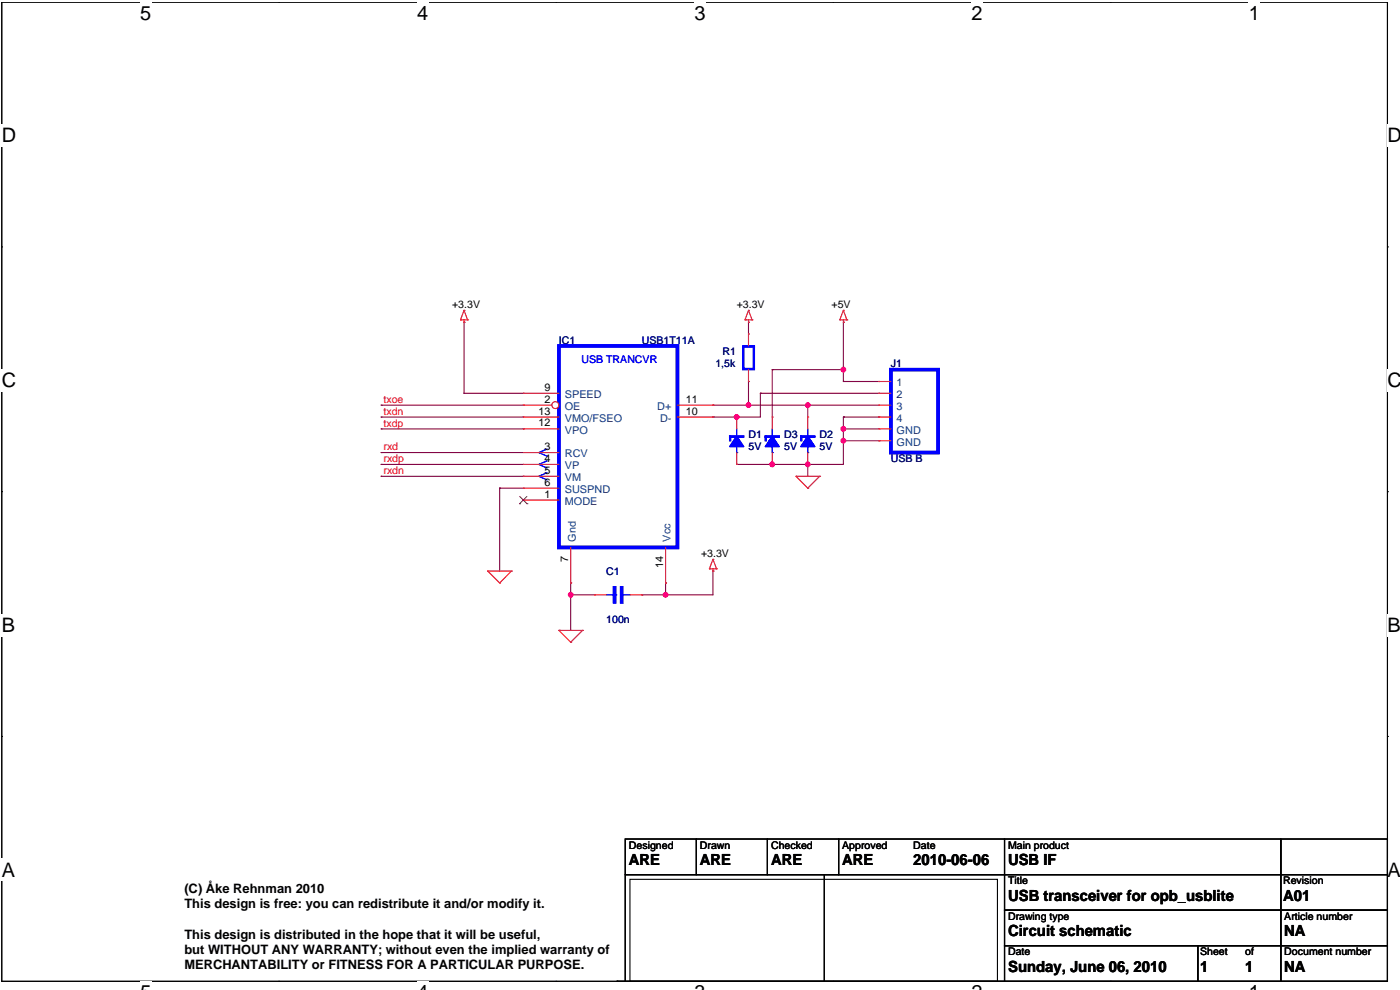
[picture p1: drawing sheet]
<svg xmlns="http://www.w3.org/2000/svg" width="297mm" height="210mm" viewBox="0 0 297 210" stroke-linecap="round" stroke-linejoin="round" font-family="sans-serif">
<path d="M.4 .4h293.9v207.8h-293.9z" fill="none" stroke="#000" stroke-width=".23"/>
<g fill="#fff">
<path d="M29.8 .4h2.3v4.8h-2.3z"/>
<path d="M29.8 208.2h2.3v1.8h-2.3z"/>
</g>
<path d="M59.2 .4h.1M59.2 208.2h.1" fill="none" stroke="#000" stroke-width=".23"/>
<g fill="#fff">
<path d="M88.5 .4h2.4v4.8h-2.4z"/>
<path d="M88.5 208.2h2.4v1.8h-2.4z"/>
</g>
<path d="M118 .4h.1M118 208.2h.1" fill="none" stroke="#000" stroke-width=".23"/>
<g fill="#fff">
<path d="M147.3 .4h2.4v4.8h-2.4z"/>
<path d="M147.3 208.2h2.4v1.8h-2.4z"/>
</g>
<path d="M176.7 .4h.1M176.7 208.2h.1" fill="none" stroke="#000" stroke-width=".23"/>
<g fill="#fff">
<path d="M206.1 .4h2.4v4.8h-2.4z"/>
<path d="M206.1 208.2h2.4v1.8h-2.4z"/>
</g>
<path d="M235.5 .4h.1M235.5 208.2h.1" fill="none" stroke="#000" stroke-width=".23"/>
<g fill="#fff">
<path d="M264.9 .4h2.4v4.8h-2.4z"/>
<path d="M264.9 208.2h2.4v1.8h-2.4z"/>
<path d="M.4 26.4h3v4.7h-3z"/>
<path d="M294.3 26.4h2.7v4.7h-2.7z"/>
<path d="M.4 78.3h3v4.7h-3z"/>
<path d="M294.3 78.3h2.7v4.7h-2.7z"/>
</g>
<path d="M.4 52.4h.1M294.3 52.4h.1" fill="none" stroke="#000" stroke-width=".23"/>
<g fill="#fff">
<path d="M.4 130.2h2.8v4.8h-2.8z"/>
<path d="M294.3 130.2h2.7v4.8h-2.7z"/>
</g>
<path d="M.4 104.3h.1M294.3 104.3h.1" fill="none" stroke="#000" stroke-width=".23"/>
<path d="M.4 104.3h.1M294.3 104.3h.1" fill="none" stroke="#000" stroke-width=".21"/>
<g fill="#fff">
<path d="M.4 182.2h2.8v4.7h-2.8z"/>
<path d="M294.3 182.2h2.7v4.7h-2.7z"/>
</g>
<path d="M.4 156.2h.1M294.3 156.2h.1M133.6 186.5h78v21.7h-78z" fill="none" stroke="#000" stroke-width=".23"/>
<path d="M98.4 68.4h.1M98.4 68.4v15M178.9 78.4h.1M178.9 78.4v2.5M98.4 83.4h.1M98.4 83.4h12.6M178.9 80.9h.1M178.9 80.9h7.6" fill="none" stroke="#800040" stroke-width=".23"/>
<circle cx="178.9" cy="78.4" r=".5" fill="#f0f"/>
<circle cx="178.9" cy="78.4" r=".5" fill="none" stroke="#f0f" stroke-width=".23"/>
<path d="M178.9 88.5h.1M178.9 91h.1M178.9 88.5h7.6M178.9 88.5v2.5M178.9 91h7.6" fill="none" stroke="#800040" stroke-width=".23"/>
<circle cx="178.9" cy="91" r=".5" fill="#f0f"/>
<circle cx="178.9" cy="91" r=".5" fill="none" stroke="#f0f" stroke-width=".23"/>
<path d="M178.9 91h.1M178.9 93.5h.1M178.9 91v2.5M178.9 93.5h7.6" fill="none" stroke="#800040" stroke-width=".23"/>
<circle cx="178.9" cy="93.5" r=".49" fill="#f0f"/>
<circle cx="178.9" cy="93.5" r=".49" fill="none" stroke="#f0f" stroke-width=".23"/>
<path d="M171.4 98.5h.1M171.4 98.5v2.5" fill="none" stroke="#800040" stroke-width=".23"/>
<circle cx="171.4" cy="98.5" r=".49" fill="#f0f"/>
<circle cx="171.4" cy="98.5" r=".49" fill="none" stroke="#f0f" stroke-width=".23"/>
<path d="M141.2 126.2h.1M151.2 121.1h.1M151.2 121.1v5.1h-10" fill="none" stroke="#800040" stroke-width=".23"/>
<circle cx="141.2" cy="126.2" r=".5" fill="#f0f"/>
<circle cx="141.2" cy="126.2" r=".5" fill="none" stroke="#f0f" stroke-width=".23"/>
<path d="M121.1 126.2h.1M121.1 126.2v7.5" fill="none" stroke="#800040" stroke-width=".23"/>
<circle cx="121.1" cy="126.2" r=".49" fill="#f0f"/>
<circle cx="121.1" cy="126.2" r=".49" fill="none" stroke="#f0f" stroke-width=".23"/>
<g fill="none" stroke="#800040" stroke-width=".23">
<path d="M80.8 85.9h.1M80.8 88.5h.1M80.8 91h.1M80.8 96h.1M80.8 98.5h.1M80.8 85.9h30.2M80.8 88.5h30.2M80.8 91h30.2M80.8 96h30.2M80.8 98.5h30.2M151.2 85.9h.1M151.2 85.9h7.6"/>
<path d="M156.3 88.5h.1M161.3 83.4h.1M161.3 83.4h25.2M161.3 83.4v5.1h-5M80.8 101h.1M80.8 101h30.2M106 103.6h.1M106 103.6h5M106 103.6v17.5M121.1 126.2h.1M121.1 123.7h.1M121.1 126.2h5"/>
<path d="M121.1 123.7v2.5M136.2 126.2h.1M141.2 123.7h.1M141.2 123.7v2.5h-5"/>
</g>
<circle cx="156.3" cy="88.4" r=".49" fill="#f0f"/>
<circle cx="156.3" cy="88.4" r=".49" fill="none" stroke="#f0f" stroke-width=".23"/>
<path d="M156.3 98.5h.1M156.3 98.5h7.5M171.4 85.9h.1M171.4 85.9v2.6M171.4 85.9h15.1M178.9 93.5h.1M178.9 93.5v5" fill="none" stroke="#800040" stroke-width=".23"/>
<circle cx="171.4" cy="85.9" r=".49" fill="#f0f"/>
<circle cx="171.4" cy="85.9" r=".49" fill="none" stroke="#f0f" stroke-width=".23"/>
<path d="M158.8 68.4h.1M158.8 68.4v2.4M163.8 78.4h.1M163.8 78.4v10.1M163.8 78.4h15.1M151.2 88.5h.1M151.2 88.5h5.1M158.8 80.9h.1M158.8 80.9v5M163.8 98.5h.1M163.8 98.5h15.1M171.4 98.5h.1" fill="none" stroke="#800040" stroke-width=".23"/>
<circle cx="163.8" cy="98.5" r=".5" fill="#f0f"/>
<circle cx="163.8" cy="98.5" r=".5" fill="none" stroke="#f0f" stroke-width=".23"/>
<path d="M178.9 68.4h.1M178.9 68.4v10M158.8 85.9h.1M158.8 85.9h12.6" fill="none" stroke="#800040" stroke-width=".23"/>
<circle cx="158.8" cy="85.9" r=".49" fill="#f0f"/>
<circle cx="158.8" cy="85.9" r=".49" fill="none" stroke="#f0f" stroke-width=".23"/>
<g fill="none" stroke="#f00" stroke-width=".23">
<path d="M97.7 67.8h.1M97.7 67.8h1.5M98.4 68.4h.1M98.4 65.8h.1M98.4 67.8v.6M98.4 65.8l-.7 2M98.4 65.8l.8 2M99.2 67.8h.1M158 67.8h.1M158 67.8h1.5M158.8 68.4h.1M158.8 65.8h.1"/>
<path d="M158.8 67.8v.6M158.8 65.8l-.8 2M158.8 65.8l.7 2M159.5 67.8h.1M178.2 67.8h.1M178.2 67.8h1.5M178.9 68.4h.1M178.9 65.8h.1M178.9 67.8v.6M178.9 65.8l-.7 2M178.9 65.8l.8 2M179.7 67.8h.1"/>
<path d="M151.2 118.6h.1M151.2 118.6l-.7 2.1M151.2 118.6l.8 2.1M168.9 101h.1M168.9 101h5M168.9 101l2.5 2.6M171.4 103.6h.1M173.9 101h.1M173.9 101l-2.5 2.6M103.5 121.1h.1M103.5 121.1h5M103.5 121.1l2.5 2.6"/>
<path d="M106 123.7h.1M108.5 121.1h.1M108.5 121.1l-2.5 2.6M118.6 133.7h.1M118.6 133.7h5M118.6 133.7l2.5 2.5M121.1 136.2h.1M123.6 133.7h.1M123.6 133.7l-2.5 2.5M150.5 120.7h.1M150.5 120.7h1.5M151.2 121.1h.1"/>
<path d="M151.2 120.7v.4M152 120.7h.1"/>
</g>
<g fill="none" stroke="#000" stroke-width=".23">
<path d="M132.6 178h15.1v7.5h-15.1zM147.7 178h15.1v7.5h-15.1zM162.8 178h15.1v7.5h-15.1zM177.9 178h35.2v7.5h-35.2zM213.1 178h58.6v7.5h-58.6zM271.7 178h22.6v7.5h-22.6zM132.6 185.5h42.3v22.7h-42.3zM174.9 185.5h38.2v22.7h-38.2zM213.1 185.5h58.6v7.6h-58.6zM213.1 193.1h58.6v7.5h-58.6zM271.7 185.5h22.6v7.6h-22.6zM271.7 193.1h22.6v7.5h-22.6z"/>
<path d="M130.9 208.2h.1M130.9 208.2h1.7M213.1 200.6h41v7.6h-41zM254.1 200.6h17.6v7.6h-17.6zM271.7 200.6h22.6v7.6h-22.6z"/>
</g>
<path d="M156.3 92.5l1.5 2.2h-3z" fill-rule="evenodd" fill="#00f"/>
<path d="M154.8 92.5h3v.2h-3zM156.3 92.5l1.5 2.2h-3zM156.3 96h.1M156.3 91v5" fill="none" stroke="#00f" stroke-width=".23"/>
<path d="M154.8 92.6h3" fill="none" stroke="#00f" stroke-width=".25"/>
<path d="M154.8 92.5h.2v1h-.2z" fill-rule="evenodd" fill="#00f"/>
<path d="M154.8 92.5h.2v1h-.2z" fill="none" stroke="#00f" stroke-width=".23"/>
<path d="M156.3 92.5l1.5 2.2h-3z" fill-rule="evenodd" fill="#00f"/>
<path d="M154.8 92.5h3v.2h-3zM156.3 92.5l1.5 2.2h-3zM156.3 96h.1M156.3 91v5" fill="none" stroke="#00f" stroke-width=".23"/>
<path d="M154.8 92.6h3" fill="none" stroke="#00f" stroke-width=".25"/>
<path d="M154.8 92.5h.2v1h-.2z" fill-rule="evenodd" fill="#00f"/>
<path d="M154.8 92.5h.2v1h-.2z" fill="none" stroke="#00f" stroke-width=".23"/>
<path d="M156.3 88.5h.1M156.3 98.5h.1M156.3 88.5v2.5M156.3 96v2.5" fill="none" stroke="#f00" stroke-width=".23"/>
<path d="M171.4 92.5l1.5 2.2h-3z" fill-rule="evenodd" fill="#00f"/>
<path d="M169.9 92.5h3v.2h-3zM171.4 92.5l1.5 2.2h-3zM171.4 96h.1M171.4 91v5" fill="none" stroke="#00f" stroke-width=".23"/>
<path d="M169.9 92.6h3" fill="none" stroke="#00f" stroke-width=".25"/>
<path d="M169.9 92.5h.2v1h-.2z" fill-rule="evenodd" fill="#00f"/>
<path d="M169.9 92.5h.2v1h-.2z" fill="none" stroke="#00f" stroke-width=".23"/>
<path d="M171.4 92.5l1.5 2.2h-3z" fill-rule="evenodd" fill="#00f"/>
<path d="M169.9 92.5h3v.2h-3zM171.4 92.5l1.5 2.2h-3zM171.4 96h.1M171.4 91v5" fill="none" stroke="#00f" stroke-width=".23"/>
<path d="M169.9 92.6h3" fill="none" stroke="#00f" stroke-width=".25"/>
<path d="M169.9 92.5h.2v1h-.2z" fill-rule="evenodd" fill="#00f"/>
<path d="M169.9 92.5h.2v1h-.2z" fill="none" stroke="#00f" stroke-width=".23"/>
<g fill="none" stroke="#f00" stroke-width=".23">
<path d="M171.4 88.5h.1M171.4 98.5h.1M171.4 88.5v2.5M171.4 96v2.5M186.5 80.9h.1M186.5 83.4h.1M186.5 85.9h.1M186.5 88.5h.1M186.5 91h.1M186.5 93.5h.1M186.5 80.9h2.5M186.5 83.4h2.5"/>
<path d="M186.5 85.9h2.5M186.5 88.5h2.5M186.5 91h2.5M186.5 93.5h2.5"/>
</g>
<path d="M189 78.4h10v17.6h-10z" fill="none" stroke="#00f" stroke-width=".74"/>
<path d="M163.8 92.5l1.5 2.2h-3z" fill-rule="evenodd" fill="#00f"/>
<path d="M162.3 92.5h3v.2h-3zM163.8 92.5l1.5 2.2h-3zM163.8 96h.1M163.8 91v5" fill="none" stroke="#00f" stroke-width=".23"/>
<path d="M162.3 92.6h3" fill="none" stroke="#00f" stroke-width=".25"/>
<path d="M162.3 92.5h.3v1h-.3z" fill-rule="evenodd" fill="#00f"/>
<path d="M162.3 92.5h.3v1h-.3z" fill="none" stroke="#00f" stroke-width=".23"/>
<path d="M163.8 92.5l1.5 2.2h-3z" fill-rule="evenodd" fill="#00f"/>
<path d="M162.3 92.5h3v.2h-3zM163.8 92.5l1.5 2.2h-3zM163.8 96h.1M163.8 91v5" fill="none" stroke="#00f" stroke-width=".23"/>
<path d="M162.3 92.6h3" fill="none" stroke="#00f" stroke-width=".25"/>
<path d="M162.3 92.5h.3v1h-.3z" fill-rule="evenodd" fill="#00f"/>
<path d="M116 95.3l-1.7 .7 1.7 .8M116 97.8l-1.7 .7 1.7 .8M162.3 92.5h.3v1h-.3zM116 100.3l-1.7 .7 1.7 .8" fill="none" stroke="#00f" stroke-width=".23"/>
<path d="M163.8 88.5h.1M163.8 98.5h.1M163.8 88.5v2.5M163.8 96v2.5M111 106.1h.1M111 106.1h7.6" fill="none" stroke="#f00" stroke-width=".23"/>
<path d="M118.6 73.4h25.1v42.7h-25.1z" fill="none" stroke="#00f" stroke-width=".74"/>
<path d="M110.2 106.9h.1M110.3 105.3l1.5 1.6M111.8 105.3l-1.6 1.6M111.8 106.9h.1" fill="none" stroke="#804000" stroke-width=".21"/>
<circle cx="117.8" cy="85.9" r=".74" fill="#fff"/>
<g fill="none" stroke="#f00" stroke-width=".23">
<path d="M158.8 70.8h.1M158.8 70.8v2.6M158.8 78.4v2.5M111 85.9h.1M111 96h.1M111 98.5h.1M111 88.5h.1M111 83.4h.1M111 91h.1M111 85.9h6.1M111 96h7.6M111 98.5h7.6"/>
<path d="M111 88.5h7.6M111 83.4h7.6M111 91h7.6M143.7 85.9h7.5M143.7 88.5h7.5M151.2 85.9h.1M151.2 88.5h.1M158.8 80.9h.1M111 101h.1M111 103.6h.1M111 101h7.6M111 103.6h7.6"/>
<path d="M121.1 116.1v7.6M141.2 116.1v7.6M121.1 123.7h.1M141.2 123.7h.1"/>
<circle cx="117.8" cy="85.9" r=".74"/>
</g>
<path d="M157.5 73.5h2.6M157.5 78.3h2.6M157.7 73.6v4.6M159.9 73.6v4.6" fill="none" stroke="#00f" stroke-width=".25"/>
<path d="M157.5 73.4h2.6v.2h-2.6zM157.5 78.2h2.6v.2h-2.6zM157.5 73.6h.3v4.6h-.3zM159.8 73.6h.3v4.6h-.3z" fill="none" stroke="#00f" stroke-width=".23"/>
<path d="M130.1 124.4h.5v3.5h-.5z" fill-rule="evenodd" fill="#00f"/>
<path d="M130.1 124.4h.5v3.5h-.5z" fill="none" stroke="#00f" stroke-width=".23"/>
<path d="M131.6 124.4h.5v3.5h-.5z" fill-rule="evenodd" fill="#00f"/>
<path d="M128.6 126.2h2M130.6 126.2h.1M131.6 124.4h.5v3.5h-.5zM131.6 126.2h.1M131.6 126.2h2" fill="none" stroke="#00f" stroke-width=".23"/>
<path d="M130.1 124.4h.5v3.5h-.5z" fill-rule="evenodd" fill="#00f"/>
<path d="M130.1 124.4h.5v3.5h-.5z" fill="none" stroke="#00f" stroke-width=".23"/>
<path d="M131.6 124.4h.5v3.5h-.5z" fill-rule="evenodd" fill="#00f"/>
<path d="M128.6 126.2h2M130.6 126.2h.1M131.6 124.4h.5v3.5h-.5zM131.6 126.2h.1M131.6 126.2h2" fill="none" stroke="#00f" stroke-width=".23"/>
<path d="M126.1 126.2h.1M126.1 126.2h2.5M133.6 126.2h2.6M136.2 126.2h.1" fill="none" stroke="#f00" stroke-width=".23"/>
<circle cx="178.9" cy="78.4" r=".5" fill="#f0f"/>
<circle cx="178.9" cy="78.4" r=".5" fill="none" stroke="#f0f" stroke-width=".23"/>
<circle cx="178.9" cy="91" r=".5" fill="#f0f"/>
<circle cx="178.9" cy="91" r=".5" fill="none" stroke="#f0f" stroke-width=".23"/>
<circle cx="178.9" cy="93.5" r=".49" fill="#f0f"/>
<circle cx="178.9" cy="93.5" r=".49" fill="none" stroke="#f0f" stroke-width=".23"/>
<circle cx="171.4" cy="98.5" r=".49" fill="#f0f"/>
<circle cx="171.4" cy="98.5" r=".49" fill="none" stroke="#f0f" stroke-width=".23"/>
<circle cx="141.2" cy="126.2" r=".5" fill="#f0f"/>
<circle cx="141.2" cy="126.2" r=".5" fill="none" stroke="#f0f" stroke-width=".23"/>
<circle cx="121.1" cy="126.2" r=".49" fill="#f0f"/>
<circle cx="121.1" cy="126.2" r=".49" fill="none" stroke="#f0f" stroke-width=".23"/>
<circle cx="156.3" cy="88.4" r=".49" fill="#f0f"/>
<circle cx="156.3" cy="88.4" r=".49" fill="none" stroke="#f0f" stroke-width=".23"/>
<circle cx="171.4" cy="85.9" r=".49" fill="#f0f"/>
<circle cx="171.4" cy="85.9" r=".49" fill="none" stroke="#f0f" stroke-width=".23"/>
<circle cx="163.8" cy="98.5" r=".5" fill="#f0f"/>
<circle cx="163.8" cy="98.5" r=".5" fill="none" stroke="#f0f" stroke-width=".23"/>
<circle cx="158.8" cy="85.9" r=".49" fill="#f0f"/>
<circle cx="158.8" cy="85.9" r=".49" fill="none" stroke="#f0f" stroke-width=".23"/>
<g font-size="4.2">
<text x="29.8" y="4.2">5</text>
<text x="88.5" y="4.2">4</text>
<text x="147.3" y="4.2">3</text>
<text x="206.1" y="4.2">2</text>
<text x="264.9" y="4.2">1</text>
<text x=".4" y="30.2">D</text>
<text x="294.3" y="30.2">D</text>
<text x=".4" y="82.1">C</text>
<text x="294.3" y="82.1">C</text>
<text x=".4" y="134">B</text>
<text x="294.3" y="134">B</text>
<text x=".4" y="186">A</text>
<text x="294.3" y="186">A</text>
</g>
<g font-size="3.3">
<text x="133.4" y="183.5">ARE</text>
<text x="148.5" y="183.5">ARE</text>
<text x="163.6" y="183.5">ARE</text>
<text x="178.7" y="183.5">ARE</text>
<text x="193.8" y="183.5">2010-06-06</text>
<text x="213.9" y="183.5">USB IF</text>
<text x="213.9" y="191">USB transceiver for opb_usblite</text>
<text x="272.2" y="191">A01</text>
<text x="213.9" y="198.6">Circuit schematic</text>
<text x="272.5" y="198.6">NA</text>
<text x="213.9" y="206.1">Sunday, June 06, 2010</text>
<text x="254.6" y="206.1">1</text>
<text x="264.2" y="206.1">1</text>
<text x="272.5" y="206.1">NA</text>
</g>
<g font-size="2.8">
<text x="39.1" y="189.3">(C) Åke Rehnman 2010</text>
<text x="39.1" y="192.6">This design is free: you can redistribute it and/or modify it.</text>
<text x="39.1" y="199.1">This design is distributed in the hope that it will be useful,</text>
<text x="39.1" y="202.4">but WITHOUT ANY WARRANTY; without even the implied warranty of</text>
<text x="39.1" y="205.6">MERCHANTABILITY or FITNESS FOR A PARTICULAR PURPOSE.</text>
</g>
<g font-size="2.3">
<text x="115.5" y="82.9">9</text>
<text x="114.3" y="87.9">13</text>
<text x="115.5" y="85.4">2</text>
<text x="145.5" y="85.4">11</text>
<text x="145.5" y="87.9">10</text>
<text x="114.3" y="90.4">12</text>
<text x="115.5" y="95.5">3</text>
<text x="115.5" y="98">4</text>
<text x="115.5" y="100.5">5</text>
<text x="115.5" y="105.5">1</text>
<text x="115.5" y="103">6</text>
<text x="120.5" y="119.2" transform="rotate(-90 120.5 119.2)">7</text>
<text x="140.7" y="120.5" transform="rotate(-90 140.7 120.5)">14</text>
</g>
<g font-size="2.3" fill="#004080">
<text x="190.2" y="81.9">1</text>
<text x="119.8" y="87">OE</text>
<text x="119.8" y="89.5">VMO/FSEO</text>
<text x="119.8" y="84.4">SPEED</text>
<text x="139.4" y="87">D+</text>
<text x="140" y="89.5">D-</text>
<text x="190.2" y="84.4">2</text>
<text x="190.2" y="87">3</text>
<text x="190.2" y="89.5">4</text>
<text x="119.8" y="92">VPO</text>
<text x="190.2" y="92">GND</text>
<text x="190.2" y="94.5">GND</text>
<text x="119.8" y="97">RCV</text>
<text x="119.8" y="99.5">VP</text>
<text x="119.8" y="107.1">MODE</text>
<text x="119.8" y="102">VM</text>
<text x="119.8" y="104.6">SUSPND</text>
<text x="122.1" y="114.9" transform="rotate(-90 122.1 114.9)">Gnd</text>
<text x="142.3" y="114.9" transform="rotate(-90 142.3 114.9)">Vcc</text>
</g>
<g font-size="2.2">
<text x="95.9" y="65.3">+3.3V</text>
<text x="156.3" y="65.3">+3.3V</text>
<text x="176.4" y="65.3">+5V</text>
<text x="148.7" y="118.2">+3.3V</text>
<text x="133.4" y="180">Designed</text>
<text x="148.5" y="180">Drawn</text>
<text x="163.6" y="180">Checked</text>
<text x="178.7" y="180">Approved</text>
<text x="193.8" y="180">Date</text>
<text x="213.9" y="180">Main product</text>
<text x="213.9" y="187.6">Title</text>
<text x="272.2" y="187.6">Revision</text>
<text x="213.9" y="195.1">Drawing type</text>
<text x="272.5" y="195.1">Article number</text>
<text x="213.9" y="202.6">Date</text>
<text x="254.6" y="202.6">Sheet</text>
<text x="264.2" y="202.6">of</text>
<text x="272.5" y="202.6">Document number</text>
</g>
<g font-size="2.2" fill="#000080">
<text x="118.6" y="72.9">IC1</text>
<text x="136.2" y="72.9">USB1T11A</text>
<text x="151.8" y="77.9">1,5k</text>
<text x="153.3" y="75.4">R1</text>
<text x="189" y="77.9">J1</text>
<text x="158.8" y="93">D1</text>
<text x="158.8" y="95.5">5V</text>
<text x="166.3" y="93">D3</text>
<text x="166.3" y="95.5">5V</text>
<text x="173.9" y="93">D2</text>
<text x="173.9" y="95.5">5V</text>
<text x="189" y="98">USB B</text>
<text x="128.6" y="121.9">C1</text>
<text x="128.6" y="132.2">100n</text>
</g>
<text font-size="2.2" fill="#00f" x="123.3" y="76.9">USB TRANCVR</text>
<g font-size="2.2" fill="#f00">
<text x="81.4" y="85.4">txoe</text>
<text x="81.4" y="88">txdn</text>
<text x="81.4" y="90.5">txdp</text>
<text x="81.4" y="95.5">rxd</text>
<text x="81.4" y="98">rxdp</text>
<text x="81.4" y="100.5">rxdn</text>
</g>
</svg>
